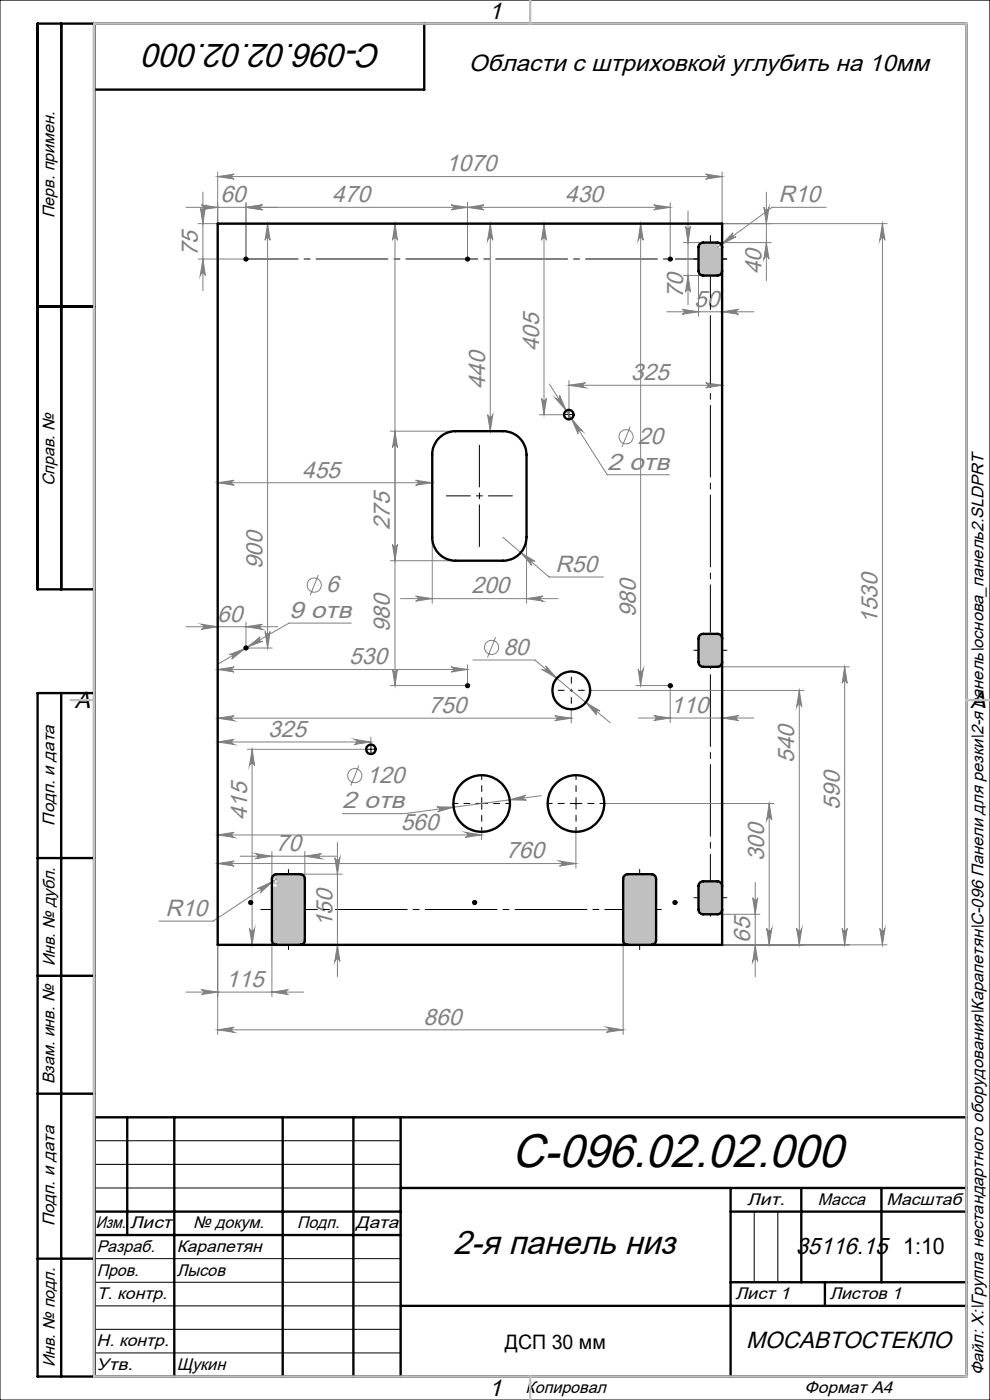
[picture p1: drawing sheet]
<svg xmlns="http://www.w3.org/2000/svg" width="210mm" height="297mm" viewBox="0 0 210 297" stroke-linecap="round" stroke-linejoin="round" font-family="sans-serif">
<g fill="none" stroke="#808080" stroke-width=".21">
<path d="M46.2 37.5l3.5-.6a.53 .53 0 0 0-.5 .6 .53 .53 0 0 0 .5 .5zM149.7 36.9l3.5 .6-3.5 .5a.53 .53 0 0 0 .5-.5 .53 .53 0 0 0-.5-.6zM42.5 44a.55 .55 0 0 0 .5 .5 .55 .55 0 0 0 .6-.5l-.6 3.4zM42.7 43.5l3.5 .5-3.5 .5a.53 .53 0 0 0 .5-.5 .53 .53 0 0 0-.5-.5zM43 55l.6 3.5a.55 .55 0 0 0-.6-.5 .55 .55 0 0 0-.5 .5zM52.2 44l3.5-.5a.53 .53 0 0 0-.5 .5 .53 .53 0 0 0 .5 .5zM56.8 47.4l.5 3.6a.53 .53 0 0 0-.5-.6 .53 .53 0 0 0-.6 .6zM83.8 47.4l.5 3.6a.53 .53 0 0 0-.5-.6 .53 .53 0 0 0-.5 .6zM95.7 43.5l3.5 .5-3.5 .5a.53 .53 0 0 0 .5-.5 .53 .53 0 0 0-.5-.5zM99.2 44l3.5-.5a.53 .53 0 0 0-.5 .5 .53 .53 0 0 0 .5 .5zM104 47.4l.5 3.6a.55 .55 0 0 0-.5-.6 .55 .55 0 0 0-.6 .6zM115.4 47.4l.5 3.6a.53 .53 0 0 0-.5-.6 .53 .53 0 0 0-.5 .6z"/>
<path d="M135.9 47.4l.6 3.6a.55 .55 0 0 0-.6-.6 .55 .55 0 0 0-.5 .6zM138.7 43.5l3.5 .5-3.5 .5a.53 .53 0 0 0 .5-.5 .53 .53 0 0 0-.5-.5zM145.4 48a.53 .53 0 0 0 .5 .5 .53 .53 0 0 0 .6-.5l-.6 3.5zM145.9 58.5l.6 3.5a.53 .53 0 0 0-.6-.6 .53 .53 0 0 0-.5 .6zM153 51.9l2.5-2.5a.53 .53 0 0 0-.1 .7 .53 .53 0 0 0 .7 .1zM162 44a.55 .55 0 0 0 .6 .5 .55 .55 0 0 0 .5-.5l-.5 3.4zM162.6 51.5l.5 3.5a.55 .55 0 0 0-.5-.5 .55 .55 0 0 0-.6 .5zM187.2 47.4l.5 3.6a.55 .55 0 0 0-.5-.6 .55 .55 0 0 0-.6 .6zM144.7 65.6l3.5 .5-3.5 .6a.53 .53 0 0 0 .5-.6 .53 .53 0 0 0-.5-.5zM153.2 66.1l3.5-.5a.53 .53 0 0 0-.5 .5 .53 .53 0 0 0 .5 .6zM83.8 91.5l.5 3.5a.53 .53 0 0 0-.5-.5 .53 .53 0 0 0-.5 .5zM103.4 88a.55 .55 0 0 0 .6 .5 .55 .55 0 0 0 .5-.5l-.5 3.5z"/>
<path d="M114.9 84.5a.53 .53 0 0 0 .5 .5 .53 .53 0 0 0 .5-.5l-.5 3.5zM117.8 84.5a.54 .54 0 0 0 .7 .1 .54 .54 0 0 0 .2-.7l1.4 3.2zM120.7 81.7l3.5-.5a.53 .53 0 0 0-.5 .5 .53 .53 0 0 0 .5 .6zM121.2 88.8l2.3 2.7a.54 .54 0 0 0-.7-.2 .54 .54 0 0 0-.2 .7zM133.7 90.5l-1.8 4.3M149.7 81.2l3.5 .5-3.5 .6a.53 .53 0 0 0 .5-.6 .53 .53 0 0 0-.5-.5zM46.2 102.4l3.5-.5a.53 .53 0 0 0-.5 .5 .53 .53 0 0 0 .5 .5zM83.3 115.5a.53 .53 0 0 0 .5 .5 .53 .53 0 0 0 .5-.5l-.5 3.5zM88.2 101.9l3.5 .5-3.5 .5a.53 .53 0 0 0 .5-.5 .53 .53 0 0 0-.5-.5zM110.5 117.2l3 1.9a.54 .54 0 0 0-.8 0 .54 .54 0 0 0 .1 .8zM42.7 132.4l3.5 .6-3.5 .5a.55 .55 0 0 0 .5-.5 .55 .55 0 0 0-.5-.6zM48.6 138.9l3.3-1.3-2.8 2.2a.55 .55 0 0 0 .2-.7 .55 .55 0 0 0-.7-.2z"/>
<path d="M52.2 133l3.5-.6a.55 .55 0 0 0-.5 .6 .55 .55 0 0 0 .5 .5zM52.4 137.3l2.8-2.2a.53 .53 0 0 0-.2 .7 .53 .53 0 0 0 .7 .2zM56.2 133.9a.53 .53 0 0 0 .6 .6 .53 .53 0 0 0 .5-.6l-.5 3.6zM67.5 122l-1.7 4.3M88.2 126.5l3.5 .5-3.5 .5a.53 .53 0 0 0 .5-.5 .53 .53 0 0 0-.5-.5zM105.1 135.2l-1.7 4.3M111.7 127l3.5-.5a.53 .53 0 0 0-.6 .5 .53 .53 0 0 0 .6 .5zM46.2 152.4l3.5-.6a.53 .53 0 0 0-.5 .6 .53 .53 0 0 0 .5 .5zM46.2 157.4l3.5-.6a.55 .55 0 0 0-.5 .6 .55 .55 0 0 0 .5 .5zM46.2 142l3.5-.5a.53 .53 0 0 0-.5 .5 .53 .53 0 0 0 .5 .6zM53.5 159l.5 3.5a.55 .55 0 0 0-.5-.6 .55 .55 0 0 0-.6 .6zM75.2 156.8l3.5 .6-3.5 .5a.55 .55 0 0 0 .5-.5 .55 .55 0 0 0-.5-.6z"/>
<path d="M83.3 142a.53 .53 0 0 0 .5 .5 .53 .53 0 0 0 .5-.5l-.5 3.4zM95.7 141.5l3.5 .5-3.5 .6a.53 .53 0 0 0 .5-.6 .53 .53 0 0 0-.5-.5zM115.7 141.2l2.4 2.7-3-1.8a.54 .54 0 0 0 .7-.1 .54 .54 0 0 0-.1-.8zM117.7 151.8l3.5 .6-3.5 .5a.53 .53 0 0 0 .5-.5 .53 .53 0 0 0-.5-.6zM124.2 149l3.1 1.8a.55 .55 0 0 0-.8 .1 .55 .55 0 0 0 .1 .8zM135.4 142a.55 .55 0 0 0 .5 .5 .55 .55 0 0 0 .6-.5l-.6 3.4zM138.7 151.8l3.5 .5-3.5 .6a.53 .53 0 0 0 .5-.6 .53 .53 0 0 0-.5-.5zM153.2 152.3l3.5-.5a.53 .53 0 0 0-.5 .5 .53 .53 0 0 0 .5 .6zM169.5 146.5l.6 3.5a.55 .55 0 0 0-.6-.5 .55 .55 0 0 0-.5 .5zM179.2 141.5l.5 3.5a.53 .53 0 0 0-.5-.5 .53 .53 0 0 0-.6 .5zM46.2 177.1l3.5-.5a.55 .55 0 0 0-.5 .5 .55 .55 0 0 0 .5 .6zM76.1 162.4l-1.7 4.3"/>
<path d="M92.7 171.2h3.5l-3.4 1a.53 .53 0 0 0 .5-.6 .53 .53 0 0 0-.6-.4zM98.7 176.6l3.5 .5-3.5 .6a.55 .55 0 0 0 .5-.6 .55 .55 0 0 0-.5-.5zM108.1 169.7l3.4-1a.54 .54 0 0 0-.4 .6 .54 .54 0 0 0 .6 .5zM163.2 170.5l.5 3.5a.55 .55 0 0 0-.5-.5 .55 .55 0 0 0-.6 .5zM46.2 183.2l3.5-.5a.53 .53 0 0 0-.5 .5 .53 .53 0 0 0 .5 .5zM52.9 197a.55 .55 0 0 0 .6 .5 .55 .55 0 0 0 .5-.5l-.5 3.4zM54.2 181.1l3.5 .5-3.5 .6a.55 .55 0 0 0 .5-.6 .55 .55 0 0 0-.5-.5zM54.6 188.5l3.3-1.5-2.7 2.4a.53 .53 0 0 0 .1-.7 .53 .53 0 0 0-.7-.2zM57.7 186.5a.95 .95 0 0 0 .8 .9M64.7 181.6l3.5-.5a.55 .55 0 0 0-.5 .5 .55 .55 0 0 0 .5 .6zM71 182a.55 .55 0 0 0 .6 .5 .55 .55 0 0 0 .5-.5l-.5 3.5zM118.7 182.7l3.5 .5-3.5 .5a.53 .53 0 0 0 .5-.5 .53 .53 0 0 0-.5-.5z"/>
<path d="M159.7 190.5a.53 .53 0 0 0 .5 .5 .53 .53 0 0 0 .5-.5l-.5 3.5zM162.6 197a.55 .55 0 0 0 .6 .5 .55 .55 0 0 0 .5-.5l-.5 3.4zM169 197a.55 .55 0 0 0 .5 .5 .55 .55 0 0 0 .6-.5l-.6 3.4zM178.6 197a.53 .53 0 0 0 .6 .5 .53 .53 0 0 0 .5-.5l-.5 3.4zM186.6 197a.55 .55 0 0 0 .6 .5 .55 .55 0 0 0 .5-.5l-.5 3.4zM42.7 209.9l3.5 .6-3.5 .5a.53 .53 0 0 0 .5-.5 .53 .53 0 0 0-.5-.6zM46.2 218.5l3.5-.6a.55 .55 0 0 0-.5 .6 .55 .55 0 0 0 .5 .5zM57.7 210.5l3.5-.6a.53 .53 0 0 0-.5 .6 .53 .53 0 0 0 .5 .5zM71.6 200.4l.5 3.6a.55 .55 0 0 0-.5-.6 .55 .55 0 0 0-.6 .6zM128.7 217.9l3.5 .6-3.5 .5a.55 .55 0 0 0 .5-.5 .55 .55 0 0 0-.5-.6zM160.2 200.4l.5 3.6a.53 .53 0 0 0-.5-.6 .53 .53 0 0 0-.5 .6z"/>
<circle cx="132.8" cy="92.7" r="1.51"/>
<circle cx="66.7" cy="124.1" r="1.5"/>
<circle cx="104.3" cy="137.3" r="1.51"/>
<circle cx="75.3" cy="164.5" r="1.5"/>
</g>
<path d="M101.7 115.9v-21.5" fill="none" stroke="#000" stroke-width=".21" stroke-dasharray="15.2 1.3 1.3 1.3" stroke-dashoffset="6.4"/>
<path d="M94.7 105.2h14" fill="none" stroke="#000" stroke-width=".21" stroke-dasharray="15.2 1.3 1.3 1.3" stroke-dashoffset="10.1"/>
<path d="M150.7 194.4v-144.4" fill="none" stroke="#000" stroke-width=".21" stroke-dasharray="15.2 1.3 1.3 1.3" stroke-dashoffset="2.1"/>
<path d="M147.2 54.9h7M147.2 137.9h7M147.2 190.4h7" fill="none" stroke="#000" stroke-width=".21" stroke-dasharray="15.2 1.3 1.3 1.3" stroke-dashoffset="13.6"/>
<path d="M61.2 201.4v-17M135.7 201.4v-17" fill="none" stroke="#000" stroke-width=".21" stroke-dasharray="15.2 1.3 1.3 1.3" stroke-dashoffset="8.6"/>
<path d="M55.3 192.9h85" fill="none" stroke="#000" stroke-width=".21" stroke-dasharray="15.2 1.3 1.3 1.3" stroke-dashoffset="3.2"/>
<g fill="none" stroke="#000" stroke-width=".21" stroke-dasharray="15.2 1.3 1.3 1.3">
<path d="M52 54.9h-.2M52.2 54.7v-.2M52.2 55.1v.2M99 54.9h-.2M99.2 54.7v-.2M99.2 55.1v.2M99.4 54.9h.2M142 54.9h-.2M142.2 54.7v-.2M142.2 55.1v.2M142.4 54.9h.2M120.5 87.9h-.9"/>
<path d="M120.7 87.7v-.9M120.7 88.1v.9M120.9 87.9h.9M52 137.4h-.2M52.2 137.2v-.2M52.2 137.6v.2M52.4 137.4h.2M78.5 158.9h-.9M78.7 158.7v-.9M78.7 159.1v.9M78.9 158.9h.9M99 145.4h-.2"/>
<path d="M99.2 145.2v-.2M99.2 145.6v.2M99.4 145.4h.2M142 145.4h-.2M142.2 145.2v-.2M142.2 145.6v.2M142.4 145.4h.2"/>
</g>
<path d="M121 146.4h-3.9M121.2 146.2v-3.9M121.2 146.6v3.9M121.4 146.4h3.9" fill="none" stroke="#000" stroke-width=".21" stroke-dasharray="15.2 1.3 1.3 1.3" stroke-dashoffset="15.2"/>
<path d="M52.4 54.9h101.7" fill="none" stroke="#000" stroke-width=".21" stroke-dasharray="15.2 1.3 1.3 1.3" stroke-dashoffset="4.4"/>
<path d="M102 170.4h-5.9M102.2 170.2v-5.9M102.2 170.6v5.9M102.4 170.4h5.9M122 170.4h-5.9M122.2 170.2v-5.9M122.2 170.6v5.9M122.4 170.4h5.9" fill="none" stroke="#000" stroke-width=".21" stroke-dasharray="15.2 1.3 1.3 1.3" stroke-dashoffset="14.2"/>
<g fill="none" stroke="#000" stroke-width=".21">
<path d="M0 0h210v297h-210zM52.1 55h.2M52.2 54.9v.2M99.1 55h.2M99.2 54.9v.2M142.1 55h.2M142.2 54.9v.2M120.6 88h.2M120.7 87.9v.1M52.1 137.5h.2M52.2 137.4v.2M78.6 159h.2"/>
<path d="M78.7 158.9v.2M99.1 145.4h.2M99.2 145.4v.2M121.1 146.5h.2M121.2 146.4v.2M142.1 145.4h.2M142.2 145.4v.2M102.1 170.5h.2M102.2 170.4v.2M122.1 170.5h.2M122.2 170.4v.2M20 242h65"/>
<path d="M20 247h65M20 252h65M160 257v15M165 257v15M20 267h65M20 272h65M20 277h65M20 282h65M20 287h65"/>
</g>
<g fill="none" stroke="#000" stroke-width=".5">
<path d="M13 5v120M20 5v287M90 5v14h-70M8 65h12M20 125h-12v-120h197v287h-197v-145h12M13 147v145M8 182h12M8 207h12M8 232h12M20 237h185M27 237v25M37 237v55"/>
<path d="M60 237v55M75 237v55M85 237v55M20 257h65M85 252h120M155 252v40M155 257h50M170 252v20M187 252v20M8 267h12M20 262h65M85 277h120"/>
<path d="M155 272h50M175 272v5"/>
</g>
<g fill="none" stroke="#c0c0c0" stroke-width=".5">
<path d="M20 5h185v287h-185zM112.5 0v5M148.7 51.6l-.4 .4M149.3 51.5l-1.1 1.1M149.7 51.5l-1.5 1.5M150.2 51.5l-2 2M150.6 51.5l-2.4 2.4M151.1 51.5l-2.9 2.9M151.5 51.5l-3.3 3.3M152 51.5l-3.8 3.7M152 52.3l-3.8 3.9M152.2 51.7l-4 4"/>
<path d="M152.2 52.6l-4 4M152.4 52.8l-4.2 4.2M153 52.7l-4.8 4.8M153.1 52.9l-4.8 5M153.2 53.4l-4.8 4.7M153.2 53.9l-4.5 4.4M153.2 54.3l-4.2 4.2M153.2 54.7l-3.7 3.8M153.2 55.2l-3.3 3.3M153.2 55.6l-2.8 2.9M153.2 56.1l-2.4 2.4M153.2 56.5l-2 2"/>
<path d="M153.2 57l-1.5 1.5M153.2 57.4l-1 1.1M148.8 134.5l-.6 .6M149.3 134.5l-1.1 1.1M149.8 134.5l-1.6 1.6M150.2 134.5l-2 2M150.7 134.5l-2.5 2.5M151.1 134.5l-2.9 2.9M151.6 134.5l-3.4 3.4M152 134.5l-3.8 3.8M152.4 134.5l-4.2 4.3M152.8 134.7l-4.6 4.5"/>
<path d="M153 134.9l-4.8 4.8M153.1 135.2l-4.9 4.9M153.2 135.6l-5 5M153.2 136l-4.9 4.9M153.2 136.5l-4.7 4.7M153.2 136.9l-4.5 4.5M153.2 137.4l-4.1 4.1M153.2 137.8l-3.7 3.7M153.2 138.3l-3.2 3.2M153.2 138.7l-2.8 2.8M153.2 139.2l-2.3 2.3M153.2 139.6l-1.9 1.9"/>
<path d="M15 148.5h5M153.2 140l-1.4 1.5M153.2 140.5l-1 1M205 148.5h5M58.2 188.3l-.5 .6M58.3 185.5l-.5 .6M58.8 185.5l-.8 .8M59.3 185.5l-.8 .7M59.7 185.5l-1 1M60.2 185.5l-1.3 1.3M60.6 185.5l-1.9 1.9M61.1 185.5l-2.2 2.2"/>
<path d="M61.5 185.5l-3.8 3.8M62 185.5l-4.3 4.3M62.4 185.5l-4.7 4.7M62.9 185.5l-5.2 5.2M63.3 185.5l-5.6 5.6M63.7 185.5l-6 6.1M64.1 185.6l-6.4 6.4M64.4 185.7l-6.7 6.7M64.6 186l-6.9 6.9M64.6 200l-.4 .3M64.7 186.4l-7 7M64.7 186.8l-7 7"/>
<path d="M64.7 187.3l-7 6.9M64.7 187.7l-7 7M64.7 188.1l-7 7.1M64.7 188.6l-7 7M64.7 189.1l-7 6.9M64.7 189.5l-7 7M64.7 189.9l-7 7.1M64.7 190.4l-7 7M64.7 190.8l-7 7M64.7 191.3l-7 7M64.7 191.7l-7 7.1M64.7 192.2l-7 7"/>
<path d="M64.7 192.6l-7 7M64.7 193.1l-6.9 6.9M64.7 193.5l-6.7 6.7M64.7 194l-6.4 6.4M64.7 194.4l-6.1 6M64.7 194.9l-5.6 5.5M64.7 195.3l-5.2 5.1M64.7 195.8l-4.7 4.6M64.7 196.2l-4.3 4.2M64.7 196.7l-3.8 3.7M64.7 197.1l-3.4 3.3M64.7 197.6l-2.9 2.8"/>
<path d="M64.7 198l-2.5 2.4M64.7 198.5l-2 1.9M64.7 198.9l-1.6 1.5M64.7 199.4l-1.1 1M132.9 185.5l-.7 .7M133.3 185.5l-1.1 1.2M133.8 185.5l-1.6 1.6M134.3 185.5l-2.1 2.1M134.7 185.5l-2.5 2.5M135.1 185.5l-2.9 3M135.6 185.5l-3.4 3.4M136.1 185.5l-3.9 3.8"/>
<path d="M136.5 185.5l-4.3 4.3M136.9 185.5l-4.7 4.7M137.4 185.5l-5.2 5.2M137.9 185.5l-5.7 5.6M138.3 185.5l-6.1 6.1M138.6 185.6l-6.4 6.4M138.9 185.8l-6.7 6.7M139.1 186.1l-6.9 6.8M139.2 196.7l-3.8 3.7M139.2 197.2l-3.3 3.2M139.2 198.5l-2 1.9M139.2 186.4l-7 7"/>
<path d="M139.2 186.8l-7 7M139.2 187.3l-7 7M139.2 187.7l-7 7M139.2 188.2l-7 7M139.2 188.6l-7 7M139.2 189.1l-7 7M139.2 189.5l-7 7M139.2 190l-7 7M139.2 190.4l-7 7M139.2 190.9l-7 7M139.2 191.3l-7 7M139.2 191.8l-7 7"/>
<path d="M139.2 192.2l-7 7M139.2 192.7l-7 7M139.2 193.1l-6.9 6.9M139.2 193.6l-6.7 6.6M139.2 194l-6.4 6.4M139.2 194.5l-6 5.9M139.2 194.9l-5.6 5.5M139.2 195.4l-5.1 5M139.2 195.8l-4.7 4.6M139.2 196.3l-4.2 4.1M139.2 197.6l-2.9 2.8M139.2 198l-2.4 2.4"/>
<path d="M139.2 199l-1.5 1.4M139.2 199.4l-1.1 1M148.9 187l-.7 .7M149.4 187l-1.2 1.2M149.8 187l-1.6 1.6M150.3 187l-2.1 2.1M150.7 187l-2.5 2.5M151.2 187l-3 3M151.6 187l-3.4 3.4M152.1 187l-3.9 3.8M152.5 187l-4.3 4.3M152.8 187.1l-4.6 4.7"/>
<path d="M153 187.4l-4.8 4.8M153.1 187.7l-4.9 4.9M153.2 188.1l-5 5M153.2 188.6l-4.9 4.8M153.2 189l-4.7 4.7M153.2 189.4l-4.4 4.5M153.2 189.9l-4.1 4.1M153.2 190.4l-3.7 3.6M153.2 190.8l-3.2 3.2M153.2 191.2l-2.7 2.8M153.2 191.7l-2.3 2.3M153.2 192.2l-1.9 1.8"/>
<path d="M153.2 192.6l-1.4 1.4M153.2 193l-.9 1M139 200.1l-.3 .2M112.5 292v5"/>
</g>
<path d="M57.5 186.9a.25 .25 0 0 1 .5 0 .25 .25 0 0 1-.5 0zM57.7 187.2a.25 .25 0 0 1 .5 0 .25 .25 0 0 1-.5 0z" fill="#c0c0c0"/>
<g fill="none" stroke="#808080" stroke-width=".21">
<path d="M46.2 36.5v10.9h-4.2M46.2 37.5h107M153.2 36.5v10.9h35M42 55h9.8M43 40.7v21M52.2 43v11.5M56.8 47.4v90.1M83.8 47.4v98M99.2 43v11.5M104 47.4v44.1M115.4 47.4v40.6M135.9 47.4v98"/>
<path d="M142.2 44h-102.8M142.2 43v11.5M145 51.5h4.2M145 58.5h4.2M145.9 44.7v19.9M148.2 57.5v9.6M152.2 51.5h11.4M162.6 40.7v18.8M175.3 44h-11.5l-11.6 8.5M187.2 47.4v153M141.4 66.1h18.5M82.8 91.5h13.9"/>
<path d="M114.4 88h5.2M116.5 81.5l12.3 19.2h13.2M120.7 80.7v6.2M120.7 81.7h32.5M46.2 102.4h45.5M82.8 119h13.9M91.7 114v14M106.7 114l9.8 8.4h11.5M111.7 114v14M39.4 133h19.5M52.2 132v5.1M52.6 137.5h5.1"/>
<path d="M74.5 132.2h-13.2l-15.2 8.8M84.9 127h33.5M46.2 152.4h75M46.2 157.4h32.5M46.2 142h53M52.5 159h25.1M53.5 159v41.4M78.7 156.4v1.5M82.8 145.4h16M99.2 141v4.1M100.3 140h13.2l15.9 13.3M121.2 150.6v2.7"/>
<path d="M125.3 146.5h45.2M134.9 145.4h6.8M135.4 152.3h24.5M142.2 145.9v7.4M152.2 141.5h28M169.5 146.5v53.9M179.2 141.5v58.9M46.2 177.1h56M71.6 178.7v28.5M102.2 176.6v1.5M114.8 168.8l-29 3.8h-13.2M122.2 176.6v7.6"/>
<path d="M128.3 170.5h35.9M163.2 170.5v29.9M46.2 183.2h76M50.9 181.6h20.5M57.7 180.6v5.8M57.7 199.5v12M58.7 186.5l-13.5 8.9h-11.5M63.7 185.5h8.9M64.7 180.6v5.8M132.2 199.5v20M152.2 194h9M160.2 187.2v20"/>
<path d="M39.4 210.5h25M46.2 200.5v19M46.2 218.5h86M188.2 200.4h-35"/>
</g>
<g fill="#808080">
<path d="M46.2 37.5l3.5-.6a.53 .53 0 0 0-.5 .6 .53 .53 0 0 0 .5 .5zM149.7 36.9l3.5 .6-3.5 .5a.53 .53 0 0 0 .5-.5 .53 .53 0 0 0-.5-.6zM52.2 44l3.5-.5a.53 .53 0 0 0-.5 .5 .53 .53 0 0 0 .5 .5zM95.7 43.5l3.5 .5-3.5 .5a.53 .53 0 0 0 .5-.5 .53 .53 0 0 0-.5-.5zM99.2 44l3.5-.5a.53 .53 0 0 0-.5 .5 .53 .53 0 0 0 .5 .5zM138.7 43.5l3.5 .5-3.5 .5a.53 .53 0 0 0 .5-.5 .53 .53 0 0 0-.5-.5zM120.7 81.7l3.5-.5a.53 .53 0 0 0-.5 .5 .53 .53 0 0 0 .5 .6zM149.7 81.2l3.5 .5-3.5 .6a.53 .53 0 0 0 .5-.6 .53 .53 0 0 0-.5-.5zM110.5 117.2l2.3 2.7a.54 .54 0 0 1-.1-.7 .54 .54 0 0 1 .8-.1zM117.8 84.5l2.3 2.6-1.4-3.2a.54 .54 0 0 1-.2 .7 .54 .54 0 0 1-.7-.1zM121.2 88.8l1.4 3.2a.54 .54 0 0 1 .2-.7 .54 .54 0 0 1 .7 .2zM124.2 149l2.4 2.7a.55 .55 0 0 1 0-.7 .55 .55 0 0 1 .7-.2zM115.7 141.2a.54 .54 0 0 1 .1 .8 .54 .54 0 0 1-.7 .1l3 1.8zM108.1 169.7l3.6 .1a.53 .53 0 0 1-.6-.5 .53 .53 0 0 1 .4-.6zM92.7 171.2a.53 .53 0 0 1 .6 .4 .53 .53 0 0 1-.5 .6l3.4-1zM48.6 138.9a.55 .55 0 0 1 .7 .2 .55 .55 0 0 1-.2 .7l2.8-2.2zM52.4 137.3l3.3-1.3a.53 .53 0 0 1-.7-.2 .53 .53 0 0 1 .2-.7zM144.7 65.6l3.5 .5-3.5 .6a.53 .53 0 0 0 .5-.6 .53 .53 0 0 0-.5-.5zM153.2 66.1l3.5-.5a.53 .53 0 0 0-.5 .5 .53 .53 0 0 0 .5 .6zM54.2 181.1l3.5 .5-3.5 .6a.55 .55 0 0 0 .5-.6 .55 .55 0 0 0-.5-.5zM64.7 181.6l3.5-.5a.55 .55 0 0 0-.5 .5 .55 .55 0 0 0 .5 .6zM54.6 188.5a.53 .53 0 0 1 .7 .2 .53 .53 0 0 1-.1 .7l2.7-2.4zM153 51.9l3.1-1.7a.53 .53 0 0 1-.7-.1 .53 .53 0 0 1 .1-.7zM138.7 151.8l3.5 .5-3.5 .6a.53 .53 0 0 0 .5-.6 .53 .53 0 0 0-.5-.5zM153.2 152.3l3.5-.5a.53 .53 0 0 0-.5 .5 .53 .53 0 0 0 .5 .6z"/>
<path d="M42.7 209.9l3.5 .6-3.5 .5a.53 .53 0 0 0 .5-.5 .53 .53 0 0 0-.5-.6zM57.7 210.5l3.5-.6a.53 .53 0 0 0-.5 .6 .53 .53 0 0 0 .5 .5zM46.2 218.5l3.5-.6a.55 .55 0 0 0-.5 .6 .55 .55 0 0 0 .5 .5zM128.7 217.9l3.5 .6-3.5 .5a.55 .55 0 0 0 .5-.5 .55 .55 0 0 0-.5-.6zM46.2 177.1l3.5-.5a.55 .55 0 0 0-.5 .5 .55 .55 0 0 0 .5 .6zM98.7 176.6l3.5 .5-3.5 .6a.55 .55 0 0 0 .5-.6 .55 .55 0 0 0-.5-.5zM46.2 183.2l3.5-.5a.53 .53 0 0 0-.5 .5 .53 .53 0 0 0 .5 .5zM118.7 182.7l3.5 .5-3.5 .5a.53 .53 0 0 0 .5-.5 .53 .53 0 0 0-.5-.5zM46.2 152.4l3.5-.6a.53 .53 0 0 0-.5 .6 .53 .53 0 0 0 .5 .5zM117.7 151.8l3.5 .6-3.5 .5a.53 .53 0 0 0 .5-.5 .53 .53 0 0 0-.5-.6zM42.7 43.5l3.5 .5-3.5 .5a.53 .53 0 0 0 .5-.5 .53 .53 0 0 0-.5-.5zM52.2 44l3.5-.5a.53 .53 0 0 0-.5 .5 .53 .53 0 0 0 .5 .5zM46.2 102.4l3.5-.5a.53 .53 0 0 0-.5 .5 .53 .53 0 0 0 .5 .5zM88.2 101.9l3.5 .5-3.5 .5a.53 .53 0 0 0 .5-.5 .53 .53 0 0 0-.5-.5z"/>
<path d="M88.2 126.5l3.5 .5-3.5 .5a.53 .53 0 0 0 .5-.5 .53 .53 0 0 0-.5-.5zM111.7 127l3.5-.5a.53 .53 0 0 0-.6 .5 .53 .53 0 0 0 .6 .5z"/>
<path d="M75.2 156.8l3.5 .6-3.5 .5a.55 .55 0 0 0 .5-.5 .55 .55 0 0 0-.5-.6zM46.2 157.4l3.5-.6a.55 .55 0 0 0-.5 .6 .55 .55 0 0 0 .5 .5zM95.7 141.5l3.5 .5-3.5 .6a.53 .53 0 0 0 .5-.6 .53 .53 0 0 0-.5-.5zM46.2 142l3.5-.5a.53 .53 0 0 0-.5 .5 .53 .53 0 0 0 .5 .6zM52.2 133l3.5-.6a.55 .55 0 0 0-.5 .6 .55 .55 0 0 0 .5 .5zM42.7 132.4l3.5 .6-3.5 .5a.55 .55 0 0 0 .5-.5 .55 .55 0 0 0-.5-.6z"/>
<path d="M169 197a.55 .55 0 0 0 .5 .5 .55 .55 0 0 0 .6-.5l-.6 3.4zM169.5 146.5l.6 3.5a.55 .55 0 0 0-.6-.5 .55 .55 0 0 0-.5 .5zM178.6 197a.53 .53 0 0 0 .6 .5 .53 .53 0 0 0 .5-.5l-.5 3.4zM179.2 141.5l.5 3.5a.53 .53 0 0 0-.5-.5 .53 .53 0 0 0-.6 .5zM186.6 197a.55 .55 0 0 0 .6 .5 .55 .55 0 0 0 .5-.5l-.5 3.4zM187.2 47.4l.5 3.6a.55 .55 0 0 0-.5-.6 .55 .55 0 0 0-.6 .6zM114.9 84.5a.53 .53 0 0 0 .5 .5 .53 .53 0 0 0 .5-.5l-.5 3.5zM115.4 47.4l.5 3.6a.53 .53 0 0 0-.5-.6 .53 .53 0 0 0-.5 .6zM83.3 142a.53 .53 0 0 0 .5 .5 .53 .53 0 0 0 .5-.5l-.5 3.4zM83.8 47.4l.5 3.6a.53 .53 0 0 0-.5-.6 .53 .53 0 0 0-.5 .6zM135.4 142a.55 .55 0 0 0 .5 .5 .55 .55 0 0 0 .6-.5l-.6 3.4zM135.9 47.4l.6 3.6a.55 .55 0 0 0-.6-.6 .55 .55 0 0 0-.5 .6zM56.2 133.9a.53 .53 0 0 0 .6 .6 .53 .53 0 0 0 .5-.6l-.5 3.6zM56.8 47.4l.5 3.6a.53 .53 0 0 0-.5-.6 .53 .53 0 0 0-.6 .6z"/>
<path d="M159.7 190.5a.53 .53 0 0 0 .5 .5 .53 .53 0 0 0 .5-.5l-.5 3.5zM160.2 200.4l.5 3.6a.53 .53 0 0 0-.5-.6 .53 .53 0 0 0-.5 .6zM163.2 170.5l.5 3.5a.55 .55 0 0 0-.5-.5 .55 .55 0 0 0-.6 .5zM162.6 197a.55 .55 0 0 0 .6 .5 .55 .55 0 0 0 .5-.5l-.5 3.4zM42.5 44a.55 .55 0 0 0 .5 .5 .55 .55 0 0 0 .6-.5l-.6 3.4zM43 55l.6 3.5a.55 .55 0 0 0-.6-.5 .55 .55 0 0 0-.5 .5zM104 47.4l.5 3.6a.55 .55 0 0 0-.5-.6 .55 .55 0 0 0-.6 .6zM103.4 88a.55 .55 0 0 0 .6 .5 .55 .55 0 0 0 .5-.5l-.5 3.5zM83.8 91.5l.5 3.5a.53 .53 0 0 0-.5-.5 .53 .53 0 0 0-.5 .5zM83.3 115.5a.53 .53 0 0 0 .5 .5 .53 .53 0 0 0 .5-.5l-.5 3.5zM145.4 48a.53 .53 0 0 0 .5 .5 .53 .53 0 0 0 .6-.5l-.6 3.5zM145.9 58.5l.6 3.5a.53 .53 0 0 0-.6-.6 .53 .53 0 0 0-.5 .6zM71 182a.55 .55 0 0 0 .6 .5 .55 .55 0 0 0 .5-.5l-.5 3.5zM71.6 200.4l.5 3.6a.55 .55 0 0 0-.5-.6 .55 .55 0 0 0-.6 .6zM53.5 159l.5 3.5a.55 .55 0 0 0-.5-.6 .55 .55 0 0 0-.6 .6zM52.9 197a.55 .55 0 0 0 .6 .5 .55 .55 0 0 0 .5-.5l-.5 3.4zM162 44a.55 .55 0 0 0 .6 .5 .55 .55 0 0 0 .5-.5l-.5 3.4zM162.6 51.5l.5 3.5a.55 .55 0 0 0-.5-.5 .55 .55 0 0 0-.6 .5z"/>
</g>
<g fill="none" stroke="#000" stroke-width=".5">
<path d="M46.2 47.4h107v153h-107zM153.2 52.5a.96 .96 0 0 0-1-1h-3a.97 .97 0 0 0-1 1v5a.97 .97 0 0 0 1 1h3a.96 .96 0 0 0 1-1M93.1 92.9a4.9 4.9 0 0 1 3.6-1.4h10a5 5 0 0 1 5 4.9v17.6a5 5 0 0 1-5 5h-10a4.9 4.9 0 0 1-5-5v-17.6a4.9 4.9 0 0 1 1.4-3.5zM153.2 135.5a.96 .96 0 0 0-1-1h-3a.97 .97 0 0 0-1 1v5a.97 .97 0 0 0 1 1h3a.96 .96 0 0 0 1-1M153.2 188a.96 .96 0 0 0-1-1h-3a.97 .97 0 0 0-1 1v5a.97 .97 0 0 0 1 1h3a.96 .96 0 0 0 1-1M58.7 200.4a.96 .96 0 0 1-1-.9v-13a1.02 1.02 0 0 1 1-1h5a1.02 1.02 0 0 1 1 1v13a.96 .96 0 0 1-1 .9M133.2 200.4a.96 .96 0 0 1-1-.9v-13a1.02 1.02 0 0 1 1-1h5a1.02 1.02 0 0 1 1 1v13a.96 .96 0 0 1-1 .9"/>
<circle cx="52.2" cy="55" r=".28"/>
<circle cx="99.2" cy="55" r=".3"/>
<circle cx="142.2" cy="55" r=".3"/>
<circle cx="120.7" cy="88" r="1"/>
<circle cx="52.2" cy="137.5" r=".29"/>
<circle cx="78.7" cy="159" r=".99"/>
<circle cx="99.2" cy="145.5" r=".31"/>
<circle cx="121.2" cy="146.5" r="4"/>
<circle cx="142.2" cy="145.5" r=".31"/>
<circle cx="102.2" cy="170.5" r="6"/>
<circle cx="122.2" cy="170.5" r="6"/>
<circle cx="53.2" cy="191.5" r=".31"/>
<circle cx="100.7" cy="191.5" r=".31"/>
<circle cx="143.2" cy="191.5" r=".31"/>
</g>
<text font-size="10" x="108.6" y="247.6">C-096.02.02.000</text>
<g font-size="7.1">
<text x="81" y="9.3" transform="rotate(-180 81 9.3)">C-096.02.02.000</text>
<text x="96.1" y="266.1">2-я панель низ</text>
</g>
<g font-size="5">
<text x="103.7" y="4.1">1</text>
<text x="99.5" y="15.1">Области с штриховкой углубить на 10мм</text>
<text x="15.9" y="150.1">A</text>
<text x="205.9" y="150.1">A</text>
<text x="168.8" y="266">35116.15</text>
<text x="158.3" y="286">МОСАВТОСТЕКЛО</text>
<text x="103.7" y="296.1">1</text>
</g>
<g font-size="5" fill="#808080">
<text x="94.6" y="36.4">1070</text>
<text x="46.7" y="42.9">60</text>
<text x="70.5" y="42.9">470</text>
<text x="119.9" y="42.9">430</text>
<text x="165.1" y="42.9">R10</text>
<text x="42" y="54.3" transform="rotate(-90 42 54.3)">75</text>
<text x="161.5" y="58.2" transform="rotate(-90 161.5 58.2)">40</text>
<text x="144.9" y="63.3" transform="rotate(-90 144.9 63.3)">70</text>
<text x="147.3" y="65">50</text>
<text x="114.3" y="74.5" transform="rotate(-90 114.3 74.5)">405</text>
<text x="102.9" y="82.6" transform="rotate(-90 102.9 82.6)">440</text>
<text x="133.8" y="80.6">325</text>
<text x="135.3" y="94.2">20</text>
<text x="64.1" y="101.3">455</text>
<text x="128.8" y="99.6">2 отв</text>
<text x="82.7" y="112.5" transform="rotate(-90 82.7 112.5)">275</text>
<text x="55.7" y="120.8" transform="rotate(-90 55.7 120.8)">900</text>
<text x="69.2" y="125.7">6</text>
<text x="100" y="125.9">200</text>
<text x="117.8" y="121.3">R50</text>
<text x="46.1" y="131.9">60</text>
<text x="61.3" y="131.1">9 отв</text>
<text x="134.8" y="131" transform="rotate(-90 134.8 131)">980</text>
<text x="82.7" y="134.2" transform="rotate(-90 82.7 134.2)">980</text>
<text x="186.1" y="132.3" transform="rotate(-90 186.1 132.3)">1530</text>
<text x="74.1" y="140.9">530</text>
<text x="106.8" y="138.9">80</text>
<text x="90.9" y="151.3">750</text>
<text x="142.2" y="151.2">110</text>
<text x="56.9" y="156.3">325</text>
<text x="168.5" y="161.8" transform="rotate(-90 168.5 161.8)">540</text>
<text x="77.8" y="166.1">120</text>
<text x="72.6" y="171.5">2 отв</text>
<text x="178.1" y="171.7" transform="rotate(-90 178.1 171.7)">590</text>
<text x="52.4" y="174" transform="rotate(-90 52.4 174)">415</text>
<text x="85" y="176">560</text>
<text x="58.5" y="180.5">70</text>
<text x="107.4" y="182.1">760</text>
<text x="162.1" y="182.8" transform="rotate(-90 162.1 182.8)">300</text>
<text x="35.1" y="194.3">R10</text>
<text x="70.5" y="196.7" transform="rotate(-90 70.5 196.7)">150</text>
<text x="159.1" y="200.1" transform="rotate(-90 159.1 200.1)">65</text>
<text x="47.9" y="209.4">115</text>
<text x="89.8" y="217.4">860</text>
</g>
<text font-size="4.8" x="191.6" y="266">1:10</text>
<text font-size="4.2" x="107.1" y="286.1">ДСП 30 мм</text>
<g font-size="3.6">
<text x="11.6" y="46.3" transform="rotate(-90 11.6 46.3)">Перв. примен.</text>
<text x="11.6" y="103.2" transform="rotate(-90 11.6 103.2)">Справ. №</text>
<text x="11.6" y="175.1" transform="rotate(-90 11.6 175.1)">Подп. и дата</text>
<text x="11.6" y="205" transform="rotate(-90 11.6 205)">Инв. № дубл.</text>
<text x="11.6" y="230" transform="rotate(-90 11.6 230)">Взам. инв. №</text>
<text x="158.5" y="255.6">Лит.</text>
<text x="173.5" y="255.6">Масса</text>
<text x="188.1" y="255.6">Масштаб</text>
<text x="11.6" y="260.1" transform="rotate(-90 11.6 260.1)">Подп. и дата</text>
<text x="20.3" y="260.6">Изм.</text>
<text x="27.6" y="260.6">Лист</text>
<text x="41" y="260.6">№ докум.</text>
<text x="63" y="260.6">Подп.</text>
<text x="75.5" y="260.6">Дата</text>
<text x="20.5" y="265.6">Разраб.</text>
<text x="37.5" y="265.6">Карапетян</text>
<text x="20.5" y="275.6">Т. контр.</text>
<text x="20.5" y="270.6">Пров.</text>
<text x="37.5" y="270.6">Лысов</text>
<text x="156" y="275.6">Лист 1</text>
<text x="176" y="275.6">Листов 1</text>
<text x="20.5" y="285.6">Н. контр.</text>
<text x="11.6" y="290" transform="rotate(-90 11.6 290)">Инв. № подл.</text>
<text x="20.5" y="290.6">Утв.</text>
<text x="37.5" y="290.6">Щукин</text>
<text x="208.6" y="291.8" transform="rotate(-90 208.6 291.8)">Файл: X:\Группа нестандартного оборудования\Карапетян\С-096 Панели для резки\2-я панель\основа_панель2.SLDPRT</text>
<text x="111.5" y="295.6">Копировал</text>
<text x="170.7" y="295.6">Формат А4</text>
</g>
</svg>
